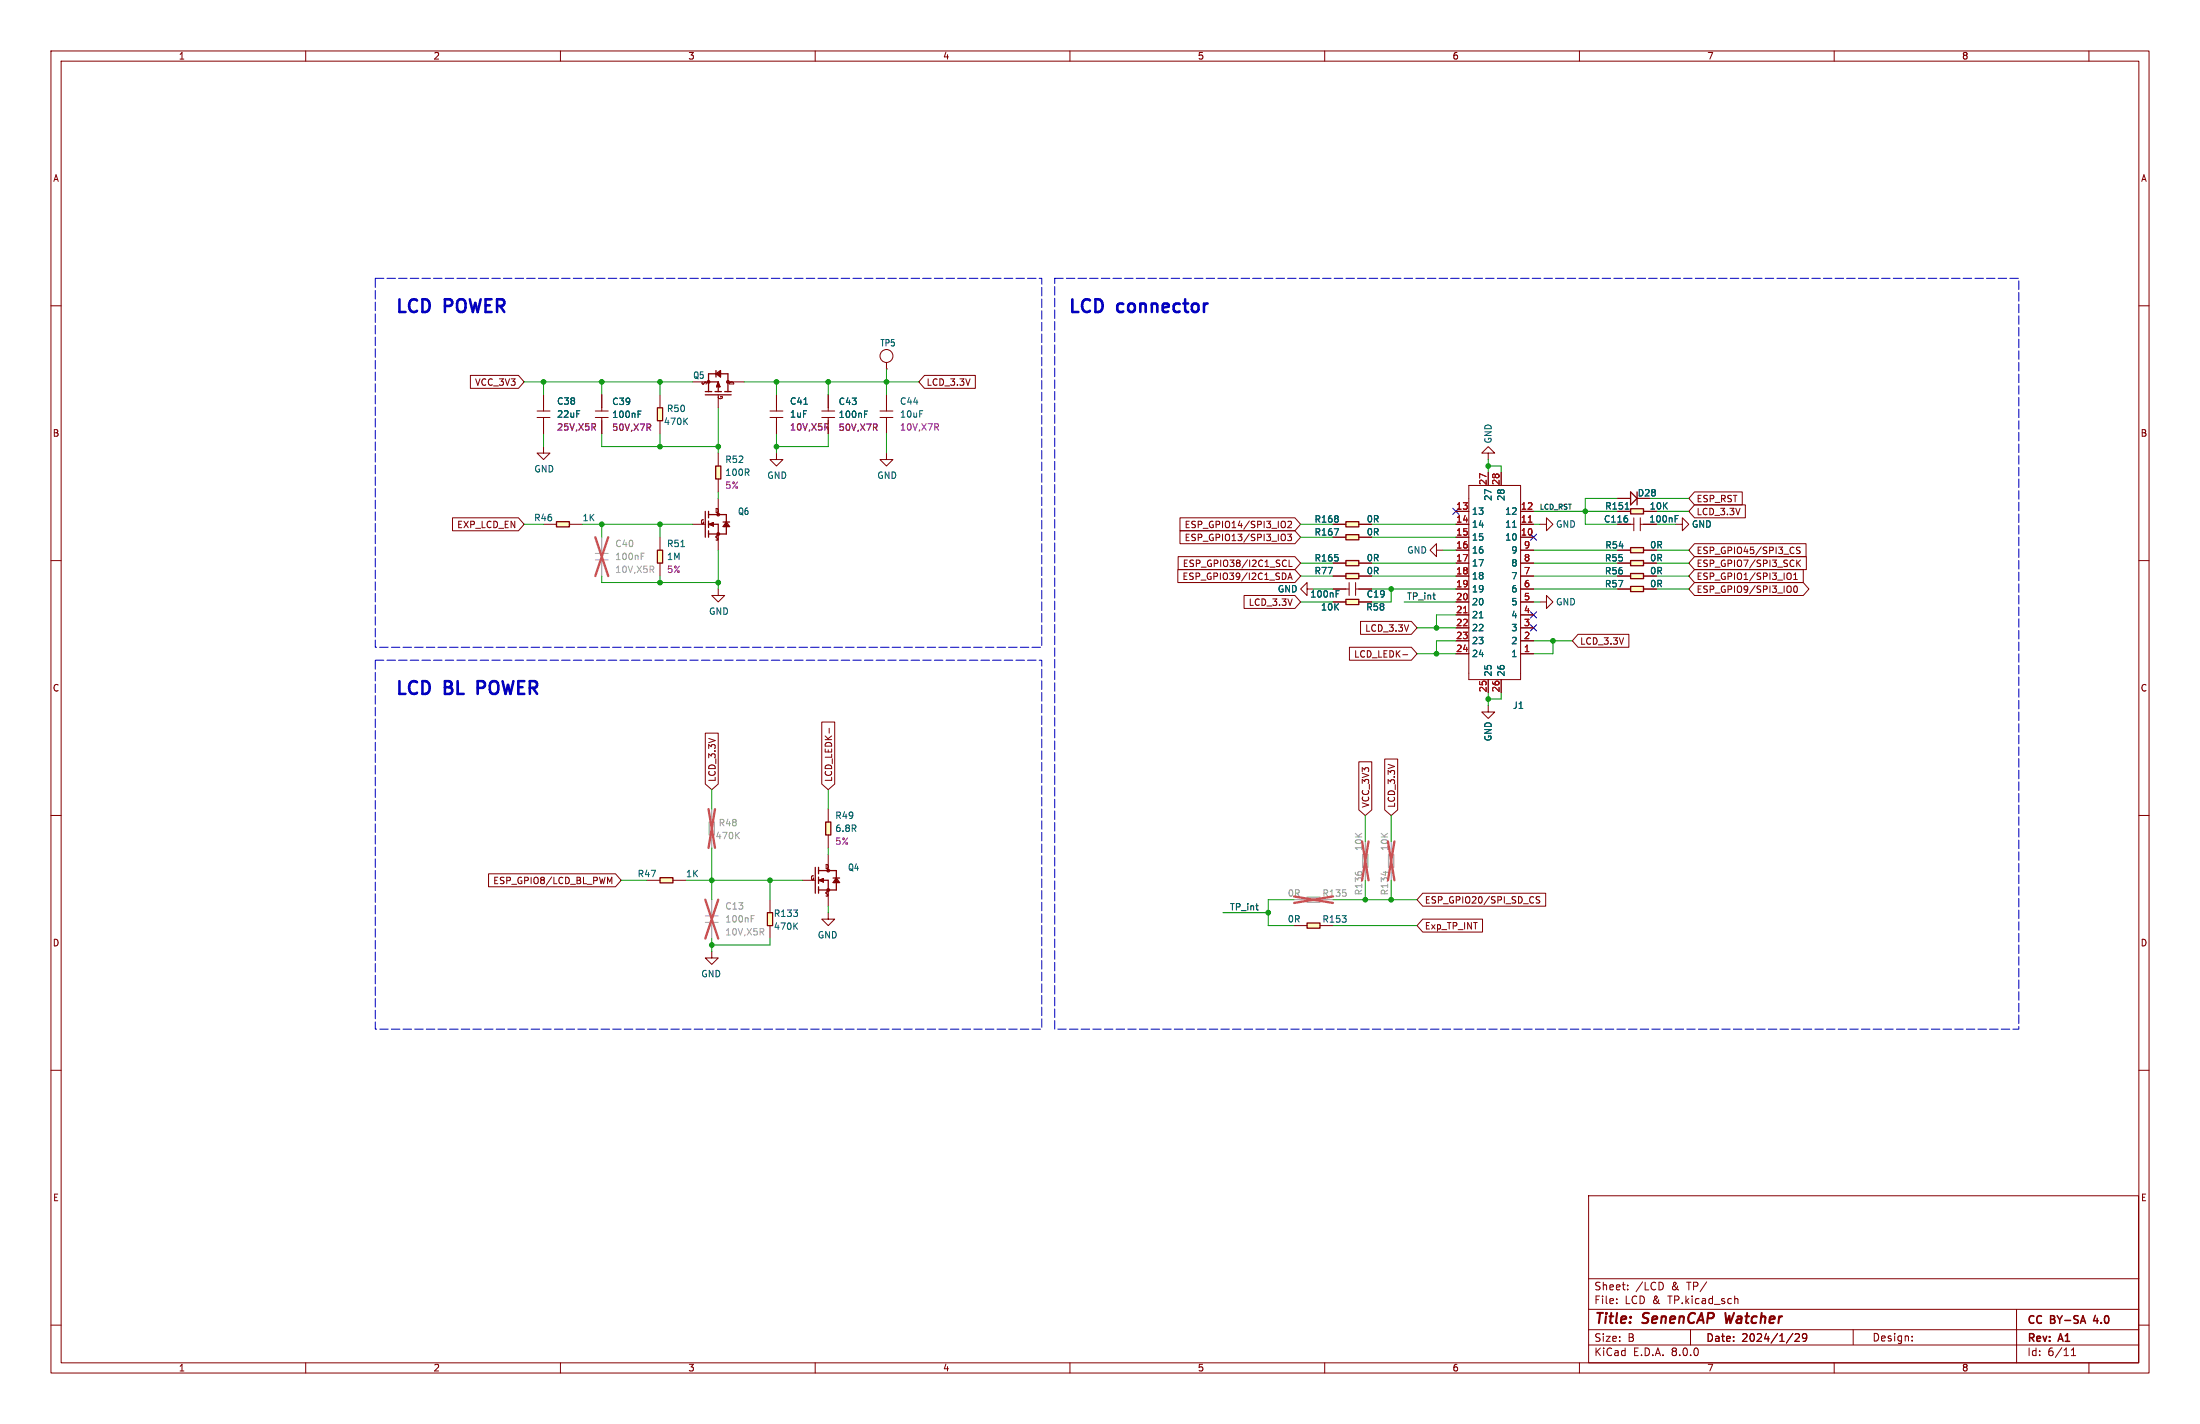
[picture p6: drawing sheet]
<svg xmlns="http://www.w3.org/2000/svg" width="432mm" height="279mm" viewBox="0 0 432 279" stroke-linecap="round" stroke-linejoin="round" font-family="sans-serif">
<g fill="none" stroke="#840000" stroke-width=".2">
<path d="M10 10h411.8v259.4h-411.8zM12 12h407.8v255.4h-407.8zM60 10v2M110 10v2M160 10v2M210 10v2M260 10v2M310 10v2M360 10v2M410 10v2M10 60h2M419.8 60h2"/>
<path d="M10 110h2M419.8 110h2M10 160h2M419.8 160h2M10 210h2M419.8 210h2M311.8 234.6h107.9v32.8h-107.9zM10 260h2M311.8 256.9h108M311.8 250.9h108M317.3 255.6v.2M317.3 254.9v.1"/>
<path d="M319.5 252.9v.2M319.5 252.2v.1M326.4 251.9v.8M340.7 254.8l.4 .2v.8M395.8 256.9v10.5M419.8 260h2M60 267.4v2M110 267.4v2M160 267.4v2M210 267.4v2M260 267.4v2M310 267.4v2"/>
<path d="M311.8 263.9h108M311.8 260.9h108M331.8 260.9v3M351.9 261.6l-1.3 1.9M352.3 261.8l.6-.1 .3 .4-.9 1.1h.9M354.6 262.3l-.3 .3h-.3l-.2-.3 .1-.5 .4-.1 .2 .1a.99 .99 0 0 1-.3 1.4h-.3M360 267.4v2M363.7 260.9v2.9M375.3 263v.1M375.3 262.2v.1M406.5 266h.9M406.5 264.9l.5-.4v1.5"/>
<path d="M410 267.4v2"/>
</g>
<path d="M338.6 257.6l.3 2 .5-1.4" fill="none" stroke="#840000" stroke-width=".4"/>
<path d="M411.3 258.1l-.4 1h.9" fill="none" stroke="#840000" stroke-width=".3"/>
<path d="M162.1 161.3h1v2.5h-1z" fill="#ffffc2"/>
<path d="M162.1 161.3h1v2.5h-1z" fill="none" stroke="#840000" stroke-width=".25"/>
<path d="M162.6 158.8v2.5M162.6 163.8v2.6" fill="none" stroke="#840000" stroke-width=".2"/>
<path d="M129.5 172.2h2.6v1h-2.6z" fill="#ffffc2"/>
<g fill="none" stroke="#840000" stroke-width=".25">
<path d="M138.4 77.5h5.1M138.4 76.8h1.3M139.1 76.8v-3.5h3.8v3.5M139.1 74.9h1.9M140.3 76.8h1.3M140.5 72.7v1.3M140.5 73.3l.9-.6v1.3zM140.7 75.9h.6M140.8 75.4l.5 .5M141 75.2v1.6M141 75.2l-.3 .7M141 75.2l.3 .7"/>
<path d="M141 74.9l-.3 1M141 74.9l.3 1M141 73.3l.3 .4M141 73.3l.4 .4M141.3 73l-.3 .3M141.4 73l-.4 .3M142.2 76.8h1.3M129.5 172.2h2.6v1h-2.6z"/>
<circle cx="139.1" cy="74.9" r=".25"/>
<circle cx="142.9" cy="74.9" r=".25"/>
</g>
<g fill="none" stroke="#840000" stroke-width=".2">
<path d="M106.7 77.5v3.1M141 74.9v.3M141 77.5v2.5M142.9 74.9h3.1M174 72.4h.1M174 71.1v1.3M174 77.5v3.1M105.4 81.9h2.5M105.4 80.6h2.5M106.7 87.6v1.3h1.2l-1.2 1.3-1.3-1.3h1.3M106.7 81.9v3.2M172.7 81.9h2.6"/>
<path d="M172.7 80.6h2.6M174 81.9v3.2M127 172.7h2.5M132.1 172.7h2.5"/>
<circle cx="174" cy="69.8" r="1.27"/>
</g>
<path d="M116.5 83.8l.4 .6M116.8 83.3v.4M183.8 83.8l.4 .6M184.1 83.3v.4" fill="none" stroke="#840084" stroke-width=".2"/>
<path d="M140.5 91.4h1v2.6h-1z" fill="#ffffc2"/>
<path d="M140.5 91.4h1v2.6h-1z" fill="none" stroke="#840000" stroke-width=".25"/>
<path d="M141 88.9v2.5M141 94v2.5M139.7 186.7v1.3h-1.3l1.3 1.2 1.3-1.2h-1.3" fill="none" stroke="#840000" stroke-width=".2"/>
<path d="M150.6 179.1h1v2.5h-1z" fill="#ffffc2"/>
<path d="M150.6 179.1h1v2.5h-1z" fill="none" stroke="#840000" stroke-width=".25"/>
<path d="M151.1 176.5v2.6M151.1 181.6v2.6" fill="none" stroke="#840000" stroke-width=".2"/>
<path d="M156 181.6l.5 .8M156.5 181.1l-.7 .7" fill="none" stroke="#006464" stroke-width=".2"/>
<path d="M138.4 179.7h2.6M139.7 176.5v3.2M138.4 181h2.6M139.7 181v3.2M149.5 182.9l.4 .6M149.9 182.3v.4" fill="none" stroke="#a1a1a1" stroke-width=".2"/>
<path d="M147.4 179.6h.6M147.4 180.3h.5" fill="none" stroke="#989898" stroke-width=".2"/>
<path d="M138.4 176.5l2.6 7.7M141 176.5l-2.6 7.7" fill="none" stroke="#e65255" stroke-width=".46"/>
<path d="M264.2 117.6h2.5v1h-2.5z" fill="#ffffc2"/>
<path d="M264.2 117.6h2.5v1h-2.5z" fill="none" stroke="#840000" stroke-width=".25"/>
<path d="M152.4 77.5v3.1M162.6 77.5v3.1M151.1 81.9h2.6M151.1 80.6h2.6M152.4 88.9v1.3h1.3l-1.3 1.2-1.3-1.2h1.3M152.4 81.9v3.2M161.3 81.9h2.5M161.3 80.6h2.5M162.6 81.9v3.2M141 115.6v1.2h1.2l-1.2 1.3-1.3-1.3h1.3M261.6 118.1h2.6M266.7 118.1h2.5" fill="none" stroke="#840000" stroke-width=".2"/>
<path d="M157.8 79.3h.7M169.7 81.3h.4M169.7 80.6h.6" fill="none" stroke="#006464" stroke-width=".2"/>
<path d="M162.2 83.8l.4 .6M162.6 83.3v.4M171.7 83.9l.5 .6M172.1 83.3v.4" fill="none" stroke="#840084" stroke-width=".2"/>
<path d="M256.5 176h2.6v1h-2.6z" fill="#f0f0f0"/>
<path d="M256.5 176h2.6v1h-2.6z" fill="none" stroke="#a1a1a1" stroke-width=".25"/>
<path d="M254 176.5h2.5" fill="none" stroke="#a1a1a1" stroke-width=".2"/>
<path d="M254 175.9l7.6 1.3M261.6 175.9l-7.6 1.3" fill="none" stroke="#e65255" stroke-width=".46"/>
<path d="M267.5 167.6h1v2.6h-1z" fill="#f0f0f0"/>
<path d="M267.5 167.6h1v2.6h-1z" fill="none" stroke="#a1a1a1" stroke-width=".25"/>
<path d="M268 165.1v2.5M268 170.2v2.5" fill="none" stroke="#a1a1a1" stroke-width=".2"/>
<path d="M267.3 165.1l1.3 7.6M268.6 165.1l-1.3 7.6" fill="none" stroke="#e65255" stroke-width=".46"/>
<path d="M272.5 167.6h1.1v2.6h-1.1z" fill="#f0f0f0"/>
<path d="M272.5 167.6h1.1v2.6h-1.1z" fill="none" stroke="#a1a1a1" stroke-width=".25"/>
<path d="M116.8 109.9h2.6M116.8 108.6h2.6M118.1 105.4v3.2M118.1 109.9v3.1M127.9 111.7l.4 .6M128.3 111.2v.4M273 165.1v2.5M273 170.2v2.5" fill="none" stroke="#a1a1a1" stroke-width=".2"/>
<path d="M125.8 109.1h.5M125.8 108.5h.6M271.9 171v.7" fill="none" stroke="#989898" stroke-width=".2"/>
<path d="M116.8 105.4l2.6 7.6M119.4 105.4l-2.6 7.6M272.4 165.1l1.3 7.6M273.7 165.1l-1.3 7.6" fill="none" stroke="#e65255" stroke-width=".46"/>
<path d="M118.1 77.5v3.1M116.8 81.9h2.6M116.8 80.6h2.6M118.1 81.9v3.2M141 97.8v2.5M135.9 102.9h2.5M141 104.8v3.2" fill="none" stroke="#840000" stroke-width=".2"/>
<path d="M125.2 81.3h.5M125.2 80.6h.6" fill="none" stroke="#006464" stroke-width=".2"/>
<path d="M127.3 83.9l.4 .6M127.7 83.3v.4" fill="none" stroke="#840084" stroke-width=".2"/>
<g fill="none" stroke="#840000" stroke-width=".25">
<path d="M138.4 100.3v5.1M139.1 100.3v1.3M139.1 102.2v1.3M139.1 104.1v1.3M139.1 101h3.5v3.8h-3.5M139.4 102.9l.6 .3M139.4 102.9h1.6v1.9M139.6 102.7l.4 .5M140 102.6l-.9 .3 .9 .3M140 102.6v.6M140 102.6l-.6 .3M141.9 102.4h1.3"/>
<path d="M142.6 102.4l.6 .9h-1.3zM142.6 102.9l-.4 .4M142.6 102.9l-.4 .3M142.6 102.9l.3 .4M142.6 102.9l.3 .3"/>
<circle cx="141" cy="104.8" r=".25"/>
</g>
<path d="M129 80h1v2.6h-1z" fill="#ffffc2"/>
<path d="M129 80h1v2.6h-1z" fill="none" stroke="#840000" stroke-width=".25"/>
<path d="M129.5 77.5v2.5M129.5 82.6v2.5" fill="none" stroke="#840000" stroke-width=".2"/>
<path d="M134.4 82.6l.5 .7M134.9 82l-.7 .8" fill="none" stroke="#006464" stroke-width=".2"/>
<path d="M129 108h1v2.5h-1z" fill="#ffffc2"/>
<path d="M129 108h1v2.5h-1z" fill="none" stroke="#840000" stroke-width=".25"/>
<path d="M129.5 105.4v2.6M129.5 110.5v2.5" fill="none" stroke="#840000" stroke-width=".2"/>
<path d="M133.6 107.3h.8" fill="none" stroke="#006464" stroke-width=".2"/>
<path d="M109.2 102.4h2.6v1h-2.6z" fill="#ffffc2"/>
<g fill="none" stroke="#840000" stroke-width=".25">
<path d="M109.2 102.4h2.6v1h-2.6zM160 170.2v5.1M160.7 170.2v1.3M160.7 172.1v1.3M160.7 174v1.3M160.7 170.8h3.4v3.8h-3.4M161 172.7l.6 .3M161 172.7h1.6v1.9M161.2 172.6l.4 .4M161.6 172.4l-.9 .3 .9 .3M161.6 172.4v.6M161.6 172.4l-.6 .3"/>
<path d="M163.5 172.3h1.3M164.1 172.3l.7 .9h-1.3zM164.1 172.7l-.3 .5M164.1 172.7l-.3 .3M164.1 172.7l.4 .5M164.1 172.7l.4 .3"/>
<circle cx="162.6" cy="174.6" r=".25"/>
</g>
<path d="M174 88.9v1.3h1.3l-1.3 1.2-1.3-1.2h1.3M106.7 102.9h2.5M111.8 102.9h2.5M261.6 115.6h3.2M264.8 114.3v2.5M266.1 114.3v2.5M266.1 115.6h3.1M157.5 172.7h2.5M162.6 167.6v2.6M162.6 174.6v3.2" fill="none" stroke="#840000" stroke-width=".2"/>
<path d="M262.2 116.5h.5M262.2 115.9h.7" fill="none" stroke="#006464" stroke-width=".2"/>
<path d="M139.2 161.3h1v2.5h-1z" fill="#f0f0f0"/>
<path d="M139.2 161.3h1v2.5h-1z" fill="none" stroke="#a1a1a1" stroke-width=".25"/>
<path d="M139.7 158.8v2.5M139.7 163.8v2.6" fill="none" stroke="#a1a1a1" stroke-width=".2"/>
<path d="M144.6 163.9l.5 .7M145.1 163.3l-.7 .7" fill="none" stroke="#989898" stroke-width=".2"/>
<path d="M139.1 158.8l1.2 7.6M140.3 158.8l-1.2 7.6" fill="none" stroke="#e65255" stroke-width=".46"/>
<g fill="none" stroke="#840000" stroke-width=".2">
<path d="M288.3 95.3h10.1v38.1h-10.1zM292.1 88.9h-1.3l1.3-1.3 1.3 1.3h-1.3v1.3M292.1 92.7v2.6M294.6 92.7v2.6M317.5 97.8h2.5M256.5 115.6v1.2l-1.2-1.2 1.2-1.3v1.3h1.3M285.7 105.4h2.6M285.7 102.9h2.6M285.7 100.3h2.6M285.7 108h2.6M285.7 110.5h2.6M285.7 113h2.6"/>
<path d="M285.7 115.6h2.6M285.7 118.1h2.6M298.4 105.4h2.6M298.4 102.9h2.6M298.4 100.3h2.6M298.4 108h2.6M298.4 110.5h2.6M298.4 113h2.6M298.4 115.6h2.6M298.4 118.1h2.6M328.9 102.9h1.3v1.2l1.3-1.2-1.3-1.3v1.3M285.7 128.3h2.6"/>
<path d="M285.7 125.7h2.6M285.7 120.7h2.6M285.7 123.2h2.6M292.1 138.4v1.3h-1.3l1.3 1.3 1.3-1.3h-1.3M292.1 133.4v2.5M294.6 133.4v2.5M298.4 128.3h2.6M298.4 125.7h2.6M298.4 120.7h2.6M298.4 123.2h2.6M162.6 179.1v1.2h-1.3l1.3 1.3 1.2-1.3h-1.2"/>
</g>
<path d="M296.9 103.4h.7M290.3 121.2h.8" fill="none" stroke="#006464" stroke-width=".2"/>
<path d="M300 102.5h.7M287.3 120.2h.7" fill="none" stroke="#a90000" stroke-width=".2"/>
<path d="M320 96.5l1.3 1.3-1.3 1.3zM321.3 97.8v1.3" fill="none" stroke="#840000" stroke-width=".25"/>
<path d="M264.2 102.4h2.5v1h-2.5z" fill="#ffffc2"/>
<path d="M264.2 102.4h2.5v1h-2.5z" fill="none" stroke="#840000" stroke-width=".25"/>
<path d="M261.6 102.9h2.6M266.7 102.9h2.5" fill="none" stroke="#840000" stroke-width=".2"/>
<path d="M264.2 112.5h2.5v1h-2.5z" fill="#ffffc2"/>
<path d="M264.2 112.5h2.5v1h-2.5z" fill="none" stroke="#840000" stroke-width=".25"/>
<path d="M261.6 113h2.6M266.7 113h2.5" fill="none" stroke="#840000" stroke-width=".2"/>
<path d="M264.2 104.9h2.5v1h-2.5z" fill="#ffffc2"/>
<path d="M264.2 104.9h2.5v1h-2.5z" fill="none" stroke="#840000" stroke-width=".25"/>
<path d="M261.6 105.4h2.6M266.7 105.4h2.5" fill="none" stroke="#840000" stroke-width=".2"/>
<path d="M261.9 103.7h.8l-.5 1.3" fill="none" stroke="#006464" stroke-width=".2"/>
<path d="M264.2 110h2.5v1h-2.5z" fill="#ffffc2"/>
<path d="M264.2 110h2.5v1h-2.5z" fill="none" stroke="#840000" stroke-width=".25"/>
<path d="M261.6 110.5h2.6M266.7 110.5h2.5M281.9 108v1.2l-1.2-1.2 1.2-1.3v1.3h1.3" fill="none" stroke="#840000" stroke-width=".2"/>
<path d="M256.5 181.1h2.6v1h-2.6z" fill="#ffffc2"/>
<path d="M256.5 181.1h2.6v1h-2.6z" fill="none" stroke="#840000" stroke-width=".25"/>
<path d="M254 181.6h2.5" fill="none" stroke="#840000" stroke-width=".2"/>
<path d="M320 99.8h2.6v1h-2.6z" fill="#ffffc2"/>
<path d="M320 99.8h2.6v1h-2.6z" fill="none" stroke="#840000" stroke-width=".25"/>
<path d="M317.5 100.3h2.5M322.6 100.3h2.5" fill="none" stroke="#840000" stroke-width=".2"/>
<path d="M319 99.9h.7" fill="none" stroke="#006464" stroke-width=".2"/>
<path d="M320 110h2.6v1h-2.6z" fill="#ffffc2"/>
<path d="M320 110h2.6v1h-2.6z" fill="none" stroke="#840000" stroke-width=".25"/>
<path d="M317.5 110.5h2.5M322.6 110.5h2.5" fill="none" stroke="#840000" stroke-width=".2"/>
<path d="M320 112.5h2.6v1h-2.6z" fill="#ffffc2"/>
<path d="M320 112.5h2.6v1h-2.6z" fill="none" stroke="#840000" stroke-width=".25"/>
<path d="M317.5 113h2.5M322.6 113h2.5" fill="none" stroke="#840000" stroke-width=".2"/>
<path d="M320 107.4h2.6v1.1h-2.6z" fill="#ffffc2"/>
<path d="M320 107.4h2.6v1.1h-2.6z" fill="none" stroke="#840000" stroke-width=".25"/>
<path d="M317.5 108h2.5M317.5 102.9h3.2M320.7 101.6v2.5M321.9 101.6v2.5M321.9 102.9h3.2M322.6 108h2.5" fill="none" stroke="#840000" stroke-width=".2"/>
<path d="M328.8 101.8h.4M328.8 101.2h.6" fill="none" stroke="#006464" stroke-width=".2"/>
<path d="M320 115.1h2.6v1h-2.6z" fill="#ffffc2"/>
<path d="M320 115.1h2.6v1h-2.6z" fill="none" stroke="#840000" stroke-width=".25"/>
<g fill="none" stroke="#840000" stroke-width=".2">
<path d="M92.3 73.7h9.5l1.1 1.2-1.1 1.3h-9.5zM106.7 77.5v2.5M118.1 77.5v2.5M152.4 77.5v2.5M162.6 77.5v2.5M181.5 73.7h9.9v2.5h-9.9l-1.2-1.3zM106.7 82.6v2.5M118.1 82.6v2.5M152.4 82.6v2.5M162.6 82.6v2.5M292.1 92.7v2.6M294.6 92.7v2.6"/>
<path d="M317.5 97.8h2.5M332.6 96.5h9.4v2.6h-9.4l-1.1-1.3zM332.6 99.1h10v2.5h-10l-1.1-1.3zM88.8 101.6h13l1.1 1.3-1.1 1.2h-13zM231.2 111.8h23l1.1 1.2-1.1 1.3h-23zM231.2 109.2h23l1.1 1.3-1.1 1.3h-23zM231.6 101.6h22.6l1.1 1.3-1.1 1.2h-22.6zM231.6 104.1h22.6l1.1 1.3-1.1 1.3h-22.6zM244.2 116.8h10l1.1 1.3-1.1 1.3h-10zM252 102.3l.3 .4-.1 .7-.2 .1M252 104.8l.3 .4-.1 .7-.2 .2M252.1 109.9l.4 .1"/>
<path d="M252.3 112.6l.1 .4-.1 .5M252.5 111l-.4 .2M252.7 104.8h.8l-.4 .5 .3 .1v.6l-.1 .1-.6-.1M252.8 113.7l.4-1.3 .4 1.3M252.8 102.4l.5-.1 .2 .3-.8 .9h.8M252.9 113.3h.6M253 109.9v1.3h.6M261.6 115.6h2.6M261.6 118.1h2.6M261.6 102.9h2.6M261.6 113h2.6M261.6 110.5h2.6"/>
<path d="M261.6 105.4h2.6M266.7 115.6h2.5M266.7 118.1h2.5M266.7 102.9h2.5M266.7 113h2.5M266.7 110.5h2.5M266.7 105.4h2.5M285.7 115.6h2.6M285.7 118.1h2.6M285.7 102.9h2.6M285.7 108h2.6M285.7 113h2.6"/>
<path d="M285.7 110.5h2.6M285.7 100.3h2.6M285.7 105.4h2.6M298.4 115.6h2.6M298.4 118.1h2.6M298.4 102.9h2.6M298.4 108h2.6M298.4 113h2.6M298.4 110.5h2.6M298.4 100.3h2.6M298.4 105.4h2.6M302.3 118.1h1.2v1.3l1.3-1.3-1.3-1.3v1.3"/>
<path d="M302.3 102.9h1.2v1.2l1.3-1.2-1.3-1.3v1.3M317.5 115.6h2.5M317.5 102.9h2.5M317.5 108h2.5M317.5 113h2.5M317.5 110.5h2.5M317.5 100.3h2.5M322.6 115.6h2.5M322.6 102.9h2.5M322.6 108h2.5M322.6 113h2.5M322.6 110.5h2.5"/>
<path d="M322.6 100.3h2.5M332.6 111.8h21.3v2.5h-21.3l-1.1-1.3zM332.6 114.3h21.3l1.1 1.3-1.1 1.2h-21.3l-1.1-1.2zM332.6 109.2h21.9v2.6h-21.9l-1.1-1.3zM332.6 106.7h21.9v2.5h-21.9l-1.1-1.2zM351.3 112.4l.3 .5-.1 .6-.2 .2M351.5 115.2v.9M352 113.7h.8M352 112.8l.4-.4v1.3M352.2 115h.2a.68 .68 0 0 1 .4 .6 .68 .68 0 0 1-.4 .6 .85 .85 0 0 1-.2-1.2zM352.7 109.9v1.3M352.8 110.4l.6 .8"/>
<path d="M353.3 107.4h-.5l-.1 .1v.3l.5 .3 .1 .3-.2 .2h-.5M353.4 109.9l-.7 .7M264.9 127h12.1l1.1 1.3-1.1 1.2h-12.1zM267 121.9h10l1.1 1.3-1.1 1.3h-10zM275.3 128.5h1M285.7 128.3h2.6M285.7 125.7h2.6M285.7 120.7h2.6M285.7 123.2h2.6M292.1 133.4v2.5M294.6 133.4v2.5M298.4 128.3h2.6"/>
<path d="M298.4 125.7h2.6M298.4 120.7h2.6M298.4 123.2h2.6M309.7 124.5h10v2.5h-10l-1.1-1.3zM138.4 143.8h2.6v10l-1.3 1.1-1.3-1.1zM161.3 141.7h2.5v12.1l-1.2 1.1-1.3-1.1zM162.7 142.9v1M266.7 149.5h2.5v9.4l-1.2 1.1-1.3-1.1zM271.8 148.9h2.5v10l-1.3 1.1-1.2-1.1zM95.9 171.4h24.9l1.1 1.3-1.1 1.3h-24.9zM119.2 172.1l.5 .9 .4-.9v1.3M279.2 175.3h24.2v2.5h-24.2l-1.1-1.3z"/>
<path d="M302.2 176l-.5-.1-.2 .3 .1 .3 .6 .2v.4l-.2 .1-.5-.1M279.2 180.3h11.8v2.6h-11.8l-1.1-1.3z"/>
</g>
<path d="M93.8 135h.9M94.7 133.6h-.9v2.5" fill="none" stroke="#0000c2" stroke-width=".5"/>
<path d="M73.7 54.6h130.8v72.4h-130.8zM207 54.6h189.2v147.3h-189.2zM73.7 129.5h130.8v72.4h-130.8z" fill="none" stroke="#0000c2" stroke-width=".2" stroke-dasharray="1.7 .6"/>
<g fill="none" stroke="#009600" stroke-width=".2">
<path d="M102.9 74.9h33M106.7 74.9v2.6M118.1 74.9v2.6M129.5 74.9v2.6M146 74.9h34.3M152.4 74.9v2.6M162.6 74.9v2.6M174 72.4v5.1M106.7 85.1v2.5M118.1 85.1v2.5h22.9M129.5 85.1v2.5M141 80v8.9"/>
<path d="M141 96.5v1.3M152.4 85.1v3.8M162.6 85.1v2.5h-10.2M174 85.1v3.8M292.1 91.4h2.5v1.3M292.1 90.2v2.5M317.5 97.8h-6.4v5.1h6.4M323.8 97.8h7.7M102.9 102.9h3.8M114.3 102.9h21.6M118.1 102.9v2.5M118.1 113v1.3h22.9"/>
<path d="M129.5 102.9v2.5M129.5 113v1.3M141 108v7.6M255.3 102.9h6.3M255.3 118.1h6.3M255.3 110.5h6.3M255.3 113h6.3M255.3 105.4h6.3M257.8 115.6h3.8M269.2 102.9h16.5M269.2 115.6h16.5M269.2 110.5h16.5"/>
<path d="M269.2 113h16.5M269.2 105.4h16.5M273 115.6v2.5h-3.8M275.6 118.1h10.1M283.2 108h2.5M301 102.9h1.3M301 118.1h1.3M301 115.6h16.5M301 110.5h16.5M301 113h16.5M301 108h16.5M301 100.3h16.5"/>
<path d="M325.1 102.9h3.8M325.1 115.6h6.4M325.1 110.5h6.4M325.1 113h6.4M325.1 108h6.4M325.1 100.3h6.4M278.1 128.3h7.6M278.1 123.2h7.6M285.7 120.7h-3.8v2.5M285.7 125.7h-3.8v2.6M292.1 135.9v2.5M294.6 135.9v1.3h-2.5"/>
<path d="M301 125.7h7.6M304.8 125.7v2.6h-3.8M139.7 154.9v3.9M162.6 154.9v3.9M121.9 172.7h5.1M134.6 172.7h22.9M139.7 166.4v10.1M151.1 172.7v3.8M162.6 166.4v1.2M162.6 177.8v1.3M240 179.1h8.9M254 176.5h-5.1v5.1h5.1"/>
<path d="M261.6 176.5h16.5M268 160v5.1M268 172.7v3.8M273 160v5.1M273 172.7v3.8M139.7 184.2v2.5M151.1 184.2v1.2h-11.4M261.6 181.6h16.5"/>
</g>
<path d="M285.1 99.7l1.3 1.2M286.4 99.7l-1.3 1.2M300.4 104.8l1.2 1.2M301.6 104.8l-1.2 1.2M300.4 122.6l1.2 1.2M300.4 120l1.2 1.3M301.6 122.6l-1.2 1.2M301.6 120l-1.2 1.3" fill="none" stroke="#000084" stroke-width=".2"/>
<path d="M116.5 83.8l.4 .6M116.8 83.3v.4M127.3 83.9l.4 .6M127.7 83.3v.4M162.2 83.8l.4 .6M162.6 83.3v.4M171.7 83.9l.5 .6M172.1 83.3v.4" fill="none" stroke="#840084" stroke-width=".2"/>
<g fill="none" stroke="#006464" stroke-width=".2">
<path d="M157.8 79.3h.7M125.2 81.3h.5M125.2 80.6h.6M169.7 81.3h.4M169.7 80.6h.6M319 99.9h.7M261.9 103.7h.8l-.5 1.3M262.2 116.5h.5M262.2 115.9h.7M296.9 103.4h.7M328.8 101.8h.4M328.8 101.2h.6"/>
<path d="M290.3 121.2h.8"/>
</g>
<path d="M300 102.5h.7M287.3 120.2h.7" fill="none" stroke="#a90000" stroke-width=".2"/>
<g fill="#009600" stroke="#009600" stroke-width=".2">
<circle cx="106.7" cy="74.9" r=".46"/>
<circle cx="118.1" cy="74.9" r=".46"/>
<circle cx="141" cy="87.6" r=".46"/>
<circle cx="129.5" cy="102.9" r=".46"/>
<circle cx="129.5" cy="87.6" r=".46"/>
<circle cx="129.5" cy="74.9" r=".46"/>
<circle cx="174" cy="74.9" r=".46"/>
<circle cx="162.6" cy="74.9" r=".46"/>
<circle cx="281.9" cy="123.2" r=".46"/>
<circle cx="281.9" cy="128.3" r=".46"/>
<circle cx="273" cy="115.6" r=".46"/>
<circle cx="248.9" cy="179.1" r=".46"/>
<circle cx="273" cy="176.5" r=".46"/>
<circle cx="268" cy="176.5" r=".46"/>
<circle cx="292.1" cy="137.2" r=".46"/>
<circle cx="139.7" cy="172.7" r=".46"/>
<circle cx="139.7" cy="185.4" r=".46"/>
<circle cx="129.5" cy="114.3" r=".46"/>
<circle cx="141" cy="114.3" r=".46"/>
<circle cx="118.1" cy="102.9" r=".46"/>
<circle cx="151.1" cy="172.7" r=".46"/>
<circle cx="292.1" cy="91.4" r=".46"/>
<circle cx="311.1" cy="100.3" r=".46"/>
<circle cx="304.8" cy="125.7" r=".46"/>
<circle cx="152.4" cy="87.6" r=".46"/>
<circle cx="152.4" cy="74.9" r=".46"/>
</g>
<g font-size="3.5" fill="#0000c2">
<text x="77.5" y="61.6">LCD</text>
<text x="87.4" y="61.6">POWER</text>
<text x="209.5" y="61.6">LCD</text>
<text x="219.5" y="61.6">connector</text>
<text x="77.5" y="136.5">LCD</text>
<text x="87.4" y="136.5">BL</text>
<text x="94.8" y="136.5">POWER</text>
</g>
<g font-size="2.8" fill="#840000">
<text x="312.8" y="260.3">Title:</text>
<text x="322.5" y="260.3">SenenCAP</text>
<text x="339.4" y="260.3">Watcher</text>
</g>
<g font-size="2.1" fill="#840000">
<text x="312.8" y="256.1">File:</text>
<text x="312.8" y="253.4">Sheet:</text>
<text x="318.9" y="256.1">LCD &amp;</text>
<text x="321" y="253.4">/LCD</text>
<text x="327.6" y="256.1">TP.kicad_sch</text>
<text x="328.1" y="253.4">&amp;</text>
<text x="331.3" y="253.4">TP/</text>
<text x="312.8" y="263.5">Size:</text>
<text x="319.5" y="263.5">B</text>
<text x="334.8" y="263.5">Date:</text>
<text x="341.8" y="263.5">2024/1/29</text>
<text x="367.4" y="263.4">Design:</text>
<text x="397.8" y="260.2">CC</text>
<text x="397.8" y="263.7">Rev:</text>
<text x="402.5" y="260.2">BY-SA</text>
<text x="404.2" y="263.7">A1</text>
<text x="411.6" y="260.2">4.0</text>
<text x="312.8" y="266.3">KiCad</text>
<text x="320.5" y="266.3">E.D.A.</text>
<text x="328.1" y="266.3">8.0.0</text>
<text x="397.8" y="266.3">Id:</text>
<text x="401.9" y="266.3">6/11</text>
</g>
<g font-size="1.8" fill="#840000">
<text x="35" y="11.9">1</text>
<text x="85" y="11.9">2</text>
<text x="135" y="11.9">3</text>
<text x="185" y="11.9">4</text>
<text x="235" y="11.9">5</text>
<text x="285" y="11.9">6</text>
<text x="335" y="11.9">7</text>
<text x="385" y="11.9">8</text>
<text x="10.3" y="35.9">A</text>
<text x="420.1" y="35.9">A</text>
<text x="93.1" y="75.9">VCC_3V3</text>
<text x="181.8" y="75.9">LCD_3.3V</text>
<text x="10.3" y="85.9">B</text>
<text x="420.1" y="85.9">B</text>
<text x="321.3" y="97.6">D28</text>
<text x="332.9" y="98.7">ESP_RST</text>
<text x="332.9" y="101.3">LCD_3.3V</text>
<text x="89.6" y="103.8">EXP_LCD_EN</text>
<text x="232.4" y="103.8">ESP_GPIO14/SPI3_IO2</text>
<text x="232.4" y="106.4">ESP_GPIO13/SPI3_IO3</text>
<text x="232" y="114">ESP_GPIO39/I2C1_SDA</text>
<text x="232" y="111.4">ESP_GPIO38/I2C1_SCL</text>
<text x="332.9" y="114">ESP_GPIO1/SPI3_IO1</text>
<text x="332.9" y="111.4">ESP_GPIO7/SPI3_SCK</text>
<text x="332.9" y="108.9">ESP_GPIO45/SPI3_CS</text>
<text x="245" y="119.1">LCD_3.3V</text>
<text x="332.9" y="116.5">ESP_GPIO9/SPI3_IO0</text>
<text x="267.9" y="124.1">LCD_3.3V</text>
<text x="265.7" y="129.2">LCD_LEDK-</text>
<text x="310" y="126.7">LCD_3.3V</text>
<text x="10.3" y="135.9">C</text>
<text x="420.1" y="135.9">C</text>
<text x="140.7" y="153.5" transform="rotate(-90 140.7 153.5)">LCD_3.3V</text>
<text x="163.5" y="153.5" transform="rotate(-90 163.5 153.5)">LCD_LEDK-</text>
<text x="268.9" y="158.6" transform="rotate(-90 268.9 158.6)">VCC_3V3</text>
<text x="274" y="158.6" transform="rotate(-90 274 158.6)">LCD_3.3V</text>
<text x="96.7" y="173.7">ESP_GPIO8/LCD_BL_PWM</text>
<text x="279.6" y="177.5">ESP_GPIO20/SPI_SD_CS</text>
<text x="10.3" y="185.9">D</text>
<text x="279.6" y="182.6">Exp_TP_INT</text>
<text x="420.1" y="185.9">D</text>
<text x="10.3" y="235.9">E</text>
<text x="420.1" y="235.9">E</text>
<text x="35" y="269.3">1</text>
<text x="85" y="269.3">2</text>
<text x="135" y="269.3">3</text>
<text x="185" y="269.3">4</text>
<text x="235" y="269.3">5</text>
<text x="285" y="269.3">6</text>
<text x="335" y="269.3">7</text>
<text x="385" y="269.3">8</text>
</g>
<g font-size="1.8" fill="#006464">
<text x="172.7" y="68.2">TP5</text>
<text x="136" y="74.5">Q5</text>
<text x="109.2" y="79.6">C38</text>
<text x="109.2" y="82.1">22uF</text>
<text x="120.1" y="79.7">C39</text>
<text x="120.1" y="82.2">100nF</text>
<text x="130.2" y="83.6">470K</text>
<text x="130.8" y="81">R50</text>
<text x="154.9" y="82.1">1uF</text>
<text x="154.9" y="79.6">C41</text>
<text x="164.5" y="79.7">C43</text>
<text x="164.5" y="82.2">100nF</text>
<text x="176.5" y="79.6">C44</text>
<text x="176.5" y="82.1">10uF</text>
<text x="293" y="87.1" transform="rotate(-90 293 87.1)">GND</text>
<text x="104.8" y="92.9">GND</text>
<text x="142.2" y="93.6">100R</text>
<text x="142.2" y="91">R52</text>
<text x="150.5" y="94.2">GND</text>
<text x="172.1" y="94.2">GND</text>
<text x="144.8" y="101.2">Q6</text>
<text x="288.8" y="101.2">13</text>
<text x="293" y="98.4" transform="rotate(-90 293 98.4)">27</text>
<text x="295.3" y="101.2">12</text>
<text x="295.5" y="98.4" transform="rotate(-90 295.5 98.4)">28</text>
<text x="314.9" y="100.2">R151</text>
<text x="323.7" y="100.2">10K</text>
<text x="104.7" y="102.5">R46</text>
<text x="114.2" y="102.5">1K</text>
<text x="130.8" y="107.5">R51</text>
<text x="257.9" y="102.7">R168</text>
<text x="257.9" y="105.3">R167</text>
<text x="268.2" y="102.7">0R</text>
<text x="268.2" y="105.3">0R</text>
<text x="288.8" y="103.7">14</text>
<text x="288.8" y="106.3">15</text>
<text x="295.3" y="106.3">10</text>
<text x="295.3" y="103.7">11</text>
<text x="305.3" y="103.7">GND</text>
<text x="314.7" y="102.7">C116</text>
<text x="315" y="107.8">R54</text>
<text x="323.6" y="102.7">100nF</text>
<text x="323.8" y="107.8">0R</text>
<text x="332" y="103.7">GND</text>
<text x="130.8" y="110.1">1M</text>
<text x="257.9" y="112.9">R77</text>
<text x="257.9" y="110.4">R165</text>
<text x="268.2" y="112.9">0R</text>
<text x="268.2" y="110.3">0R</text>
<text x="276.1" y="108.8">GND</text>
<text x="288.8" y="108.8">16</text>
<text x="288.8" y="111.4">17</text>
<text x="288.8" y="113.9">18</text>
<text x="296.5" y="113.9">7</text>
<text x="296.5" y="111.4">8</text>
<text x="296.5" y="108.8">9</text>
<text x="314.9" y="110.4">R55</text>
<text x="314.9" y="112.9">R56</text>
<text x="323.8" y="110.3">0R</text>
<text x="323.8" y="112.9">0R</text>
<text x="250.7" y="116.4">GND</text>
<text x="257.1" y="117.4">100nF</text>
<text x="259.2" y="120">10K</text>
<text x="268.1" y="120">R58</text>
<text x="268.1" y="117.4">C19</text>
<text x="288.8" y="116.4">19</text>
<text x="288.8" y="119">20</text>
<text x="296.5" y="119">5</text>
<text x="296.5" y="116.4">6</text>
<text x="305.3" y="119">GND</text>
<text x="314.9" y="115.4">R57</text>
<text x="323.8" y="115.4">0R</text>
<text x="139.1" y="120.8">GND</text>
<text x="288.8" y="121.5">21</text>
<text x="288.8" y="124.1">22</text>
<text x="296.5" y="124.1">3</text>
<text x="296.5" y="121.5">4</text>
<text x="288.8" y="126.6">23</text>
<text x="288.8" y="129.1">24</text>
<text x="296.5" y="129.1">1</text>
<text x="296.5" y="126.6">2</text>
<text x="293" y="132.8" transform="rotate(-90 293 132.8)">25</text>
<text x="295.5" y="132.8" transform="rotate(-90 295.5 132.8)">26</text>
<text x="296.8" y="139.3">J1</text>
<text x="293" y="145.5" transform="rotate(-90 293 145.5)">GND</text>
<text x="163.8" y="160.9">R49</text>
<text x="163.8" y="163.4">6.8R</text>
<text x="125.1" y="172.3">R47</text>
<text x="134.5" y="172.3">1K</text>
<text x="166.3" y="171.1">Q4</text>
<text x="151.8" y="180.1">R133</text>
<text x="151.8" y="182.6">470K</text>
<text x="160.4" y="184.3">GND</text>
<text x="252.7" y="181.2">0R</text>
<text x="259.5" y="181.2">R153</text>
<text x="137.5" y="191.9">GND</text>
</g>
<g font-size="1.8" fill="#840084">
<text x="109.2" y="84.7">25V,X5R</text>
<text x="120.1" y="84.7">50V,X7R</text>
<text x="154.9" y="84.7">10V,X5R</text>
<text x="164.5" y="84.7">50V,X7R</text>
<text x="176.5" y="84.7">10V,X7R</text>
<text x="142.2" y="96.1">5%</text>
<text x="130.8" y="112.6">5%</text>
<text x="163.8" y="166">5%</text>
</g>
<g font-size="1.8" fill="#a90000">
<text x="291.8" y="95.3" transform="rotate(-90 291.8 95.3)">27</text>
<text x="294.4" y="95.3" transform="rotate(-90 294.4 95.3)">28</text>
<text x="285.7" y="100.1">13</text>
<text x="298.4" y="100.1">12</text>
<text x="285.7" y="102.6">14</text>
<text x="285.7" y="105.2">15</text>
<text x="285.7" y="107.7">16</text>
<text x="298.4" y="105.2">10</text>
<text x="298.4" y="102.6">11</text>
<text x="299" y="107.7">9</text>
<text x="285.7" y="110.2">17</text>
<text x="285.7" y="112.8">18</text>
<text x="299" y="112.8">7</text>
<text x="299" y="110.2">8</text>
<text x="285.7" y="115.3">19</text>
<text x="285.7" y="117.9">20</text>
<text x="299" y="117.9">5</text>
<text x="299" y="115.3">6</text>
<text x="285.7" y="120.4">21</text>
<text x="285.7" y="122.9">22</text>
<text x="285.7" y="125.5">23</text>
<text x="299" y="125.5">2</text>
<text x="299" y="122.9">3</text>
<text x="299" y="120.4">4</text>
<text x="285.7" y="128">24</text>
<text x="299" y="128">1</text>
<text x="291.8" y="135.9" transform="rotate(-90 291.8 135.9)">25</text>
<text x="294.4" y="135.9" transform="rotate(-90 294.4 135.9)">26</text>
</g>
<g font-size="1.8" fill="#989898">
<text x="120.7" y="107.5">C40</text>
<text x="120.7" y="110.1">100nF</text>
<text x="140.3" y="164.9">470K</text>
<text x="141" y="162.3">R48</text>
<text x="267.6" y="167" transform="rotate(-90 267.6 167)">10K</text>
<text x="272.6" y="167" transform="rotate(-90 272.6 167)">10K</text>
<text x="142.2" y="178.7">C13</text>
<text x="252.7" y="176.1">0R</text>
<text x="259.5" y="176.1">R135</text>
<text x="267.6" y="175.8" transform="rotate(-90 267.6 175.8)">R136</text>
<text x="272.6" y="175.8" transform="rotate(-90 272.6 175.8)">R134</text>
<text x="142.2" y="181.2">100nF</text>
</g>
<g font-size="1.8" fill="#a1a1a1">
<text x="120.7" y="112.6">10V,X5R</text>
<text x="142.2" y="183.7">10V,X5R</text>
</g>
<g font-size="1.8" fill="#0f0f0f">
<text x="276.1" y="117.8">TP_int</text>
<text x="241.3" y="178.7">TP_int</text>
</g>
<text font-size="1.4" fill="#0f0f0f" x="302.1" y="100.1">LCD_RST</text>
<g font-size="1.1" fill="#840000">
<text x="138.9" y="75.7" transform="rotate(-90 138.9 75.7)">S</text>
<text x="144.3" y="75.7" transform="rotate(-90 144.3 75.7)">D</text>
<text x="142.1" y="78.5" transform="rotate(-90 142.1 78.5)">G</text>
<text x="140.2" y="100.8">D</text>
<text x="137.4" y="103.1">G</text>
<text x="140.2" y="106.2">S</text>
<text x="159" y="172.9">G</text>
<text x="161.8" y="170.7">D</text>
<text x="161.8" y="176.1">S</text>
</g>
</svg>
